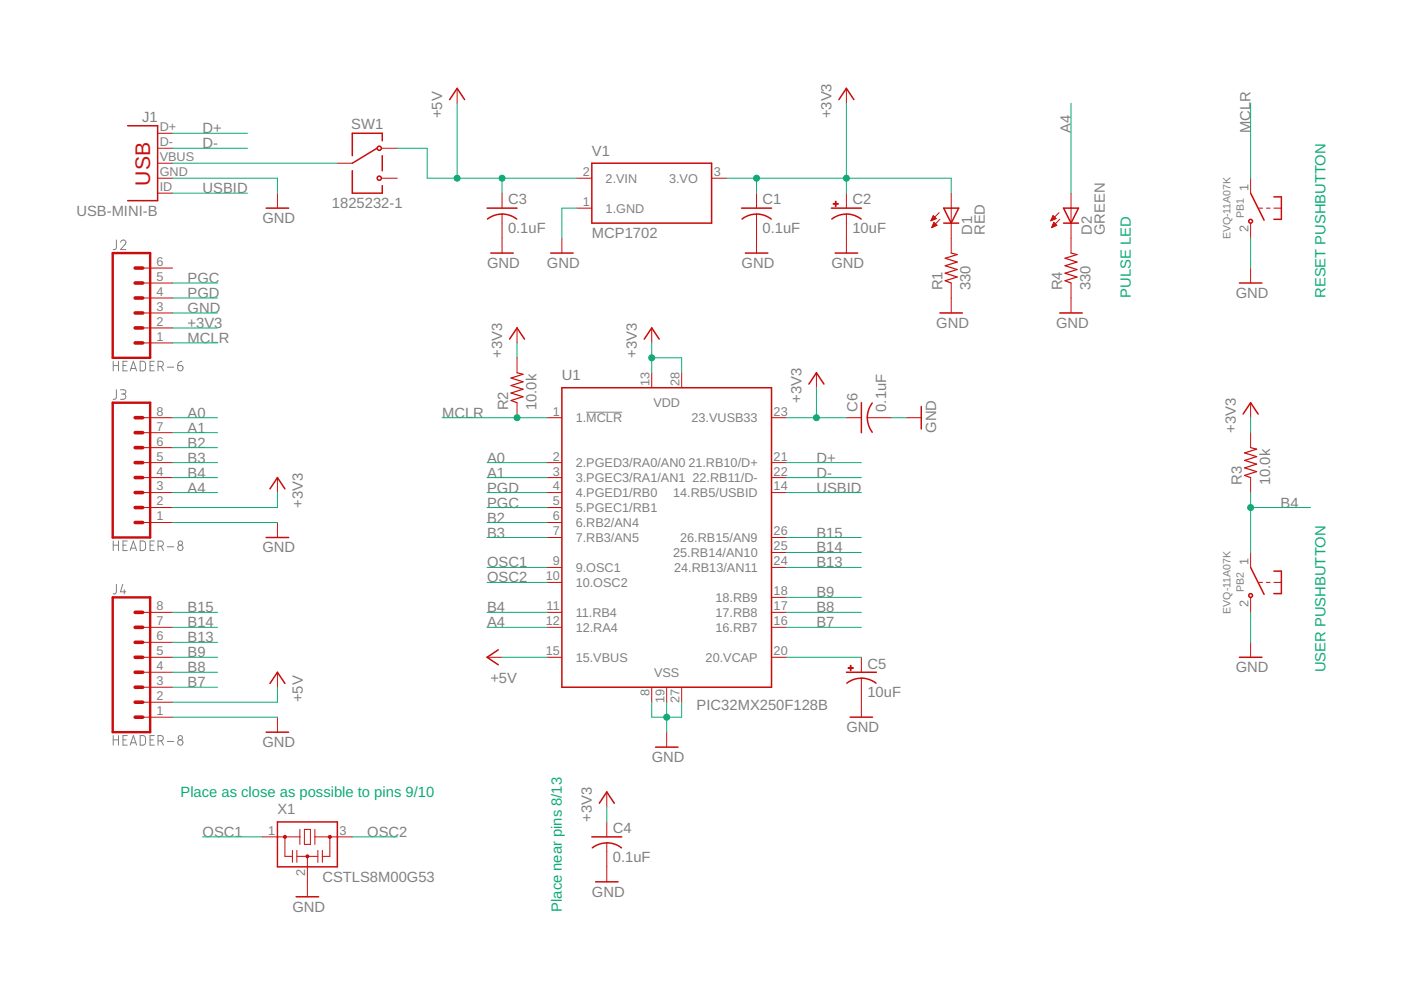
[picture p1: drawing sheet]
<svg xmlns="http://www.w3.org/2000/svg" width="297mm" height="210mm" viewBox="0 0 297 210" stroke-linecap="round" stroke-linejoin="round" font-family="sans-serif">
<g fill="none" stroke="#808080" stroke-width=".21">
<path d="M24.7 50.9l-.1 1.7-.2 .3h-.4M25.5 51.4a.56 .56 0 0 1 .8-.5 .56 .56 0 0 1 .2 .9l-1 1.1h1.2M24 76.6v2M24 77.5h1.1M25.1 76.6v2M26.1 77.5h.7M27 76.6h-.9v2h.9M27.6 78.6l.7-2 .7 2M27.8 78.1h1M29.7 76.6h.8l.3 .4 .1 1.1-.1 .3-.3 .2h-.8zM31.8 77.5h.7M32.7 76.6h-.9v2h.9"/>
<path d="M33.5 77.7h.6a.56 .56 0 0 0 .5-.5 .56 .56 0 0 0-.5-.6h-.6v2M34.2 77.7l.4 .9M35.5 77.9h1.3M37.7 77.5h.7a.56 .56 0 0 1 .4 .6 .56 .56 0 0 1-.6 .5 .56 .56 0 0 1-.5-.5zM38.6 76.6l-.7 .3-.2 .6M24.7 82.6l-.1 1.8-.2 .2-.4 .1M25.5 82.6h.7a.46 .46 0 0 1 .5 .5 .46 .46 0 0 1-.5 .4h-.4M26.1 83.5a.56 .56 0 0 1 .6 .6 .56 .56 0 0 1-.6 .6h-.6M124.3 87.4h7.6M24 114.7v2M24 115.6h1.1M25.1 114.7v2"/>
<path d="M26.1 115.6h.7M27 114.7h-.9v2h.9M27.6 116.7l.7-2 .7 2M27.8 116.2h1M29.7 114.7h.8l.3 .4 .1 1.1-.1 .3-.3 .2h-.8zM31.8 115.6h.7M32.7 114.7h-.9v2h.9M33.5 115.8h.6a.56 .56 0 0 0 .5-.5 .56 .56 0 0 0-.5-.6h-.6v2M34.2 115.8l.4 .9M35.5 115.9h1.3M24.7 123.9l-.1 1.7-.2 .3h-.4M26 123.9l-.5 1.6h1.2"/>
<path d="M26.4 125v.9M24 156v2M24 156.9h1.1M25.1 156v2M26.1 156.9h.7M27 156h-.9v2h.9M27.6 158l.7-2 .7 2M27.8 157.5h1M29.7 156h.8l.3 .4v1.2l-.3 .4h-.8zM31.8 156.9h.7M32.7 156h-.9v2h.9M33.5 157.1h.6a.56 .56 0 0 0 .5-.6 .56 .56 0 0 0-.5-.5h-.6v2"/>
<path d="M34.2 157.1l.4 .9M35.5 157.2h1.3"/>
<circle cx="38.2" cy="116.2" r=".56"/>
<circle cx="38.2" cy="115.1" r=".46"/>
<circle cx="38.2" cy="157.4" r=".57"/>
<circle cx="38.2" cy="156.4" r=".46"/>
</g>
<g fill="none" stroke="#c90d0c" stroke-width=".32">
<path d="M27.1 26.7h6.3v15.8h-6.3M74.7 36.2v4.8h6.3v-1.6M79.9 31.4l-5.2 3.2M81 29.8v-1.5h-6.3v4.7M81 33v3.2M95.3 21.1l1.6-2.4 1.6 2.4M125.5 34.6h25.4v12.7h-25.4zM177.9 21.1l1.6-2.4 1.5 2.4M56.4 44.1h4.8M103.3 44.1h6.3M104.1 53.7h4.7M106.4 45.4l1.7 .3 1.5 .7"/>
<path d="M106.4 45.4l-1.6 .3-1.4 .7M116.8 53.7h4.7M157.2 44.1h6.4M158 53.7h4.8M160.4 45.4l1.7 .3 1.4 .7M160.4 45.4l-1.6 .3-1.5 .7M176.3 44.1h6.3M177.1 53.7h4.7M179.5 45.4l1.6 .3 1.5 .7M179.5 45.4l-1.7 .3-1.4 .7M200.1 44.1h3.2l-1.6 3.2zM200.1 47.3h3.2"/>
<path d="M225.5 44.1h3.2l-1.6 3.2zM225.5 47.3h3.2M265.2 41l2.8 5.7M270.1 41.7h1.6v4.8h-1.6M108 71.9l1.6-2.4 1.6 2.4M136.6 71.9l1.6-2.4 1.6 2.4M199.3 66.4h4.7M224.7 66.4h4.7M262.8 60h4.7M119.1 82.2h44.5v63.5h-44.5zM171.5 81.4l1.6-2.4 1.6 2.4M182.6 85.4v6.3"/>
<path d="M184.9 85.4a5.1 5.1 0 0 0 0 6.3M195.3 86.2v4.8M263.6 87.8l1.6-2.4 1.5 2.4M56.4 114h4.8M57.2 103.7l1.6-2.4 1.6 2.4M105.6 137.8l-2.3 1.6 2.3 1.5M262.8 139.4h4.7M265.2 120.3l2.8 5.7M270.1 121.1h1.6v4.8h-1.6M56.4 155.2h4.8M57.2 144.9l1.6-2.4 1.6 2.4M139 158.4h4.7"/>
<path d="M179.5 142.5h6.3M179.5 144.8a5.1 5.1 0 0 1 6.2 0M180.3 152.1h4.7M58.8 174.3h12.7v9.5h-12.7zM125.5 177.4h6.3M127.1 170.3l1.6-2.4 1.5 2.4M128.7 178.7l1.6 .3 1.5 .8M128.7 178.7l-1.7 .3-1.4 .8M62.8 190.1h4.7M126.3 187h4.7"/>
<circle cx="80.4" cy="37.8" r=".44"/>
<circle cx="80.4" cy="31.4" r=".44"/>
<circle cx="265.2" cy="46.9" r=".4"/>
<circle cx="265.2" cy="126.3" r=".4"/>
</g>
<g fill="none" stroke="#c90d0c" stroke-width=".21">
<path d="M96.9 18.7v3.2M179.5 18.7v3.2M33.4 28.3h3.2M33.4 31.4h3.2M33.4 37.8h3.2M33.4 34.6h3.2M71.5 34.6h3.2M81 31.4h3.2M81 37.8h3.2M122.3 37.8h3.2M150.9 37.8h3.2M265.2 37.8v3.2"/>
<path d="M30.2 56.8h6.4M33.4 41h3.2M58.8 41v3.1M106.4 41v3.1M106.4 45.4v8.3M119.1 50.5v3.2M122.3 44.1h3.2M160.4 41v3.1M160.4 45.4v8.3M179.5 41v3.1M179.5 45.4v8.3M197.4 46.7h.3"/>
<path d="M197.5 46.5h.6M197.6 46.4h.9M197.6 48.1h.3M197.7 46.2h.7M197.7 47.9h.6M197.7 46h.5M197.7 47.8h.9M197.8 45.9h.2M197.8 47.6h.7M197.9 47.5h.5M198 47.3h.2M198 47.2h.1"/>
<path d="M198 47.1l.6 .7-1.1 .5zM198.5 46.4l-.6-.7-.5 1.1M198.5 46.4l-1.1 .4M199.1 45.1l-1.7 1.7M199.3 46.5l-1.8 1.8M201.7 41v12.7M222.8 46.7h.3M222.9 46.5h.6M223 46.4h.9M223 48.1h.3M223.1 46.2h.7M223.1 47.9h.6"/>
<path d="M223.1 46h.5M223.1 47.8h.9M223.2 45.9h.2M223.2 47.6h.7M223.3 47.5h.5M223.4 47.3h.2M223.4 47.1l.6 .7-1.1 .5zM223.4 47.2h.1M223.9 46.4l-.6-.7-.5 1.1M223.9 46.4l-1.1 .4M224.5 45.1l-1.7 1.7M224.7 46.5l-1.8 1.8"/>
<path d="M227.1 41v12.7M265.2 47.3v3.2M265.2 56.8v3.2M266.9 44.1h.8M268.5 44.1h.8M270.1 44.1h1.6M30.2 72.7h6.4M30.2 69.5h6.4M30.2 66.4h6.4M30.2 63.2h6.4M30.2 60h6.4M109.6 69.5v3.2"/>
<path d="M109.6 75.9v3.1M138.2 69.5v3.2M138.2 79v3.2M144.5 79v3.2M173.1 79v3.2M201.7 60v6.4M227.1 60v6.4M30.2 88.6h6.4M30.2 98.1h6.4M30.2 94.9h6.4M30.2 91.7h6.4M109.6 85.4v3.2"/>
<path d="M116 88.6h3.1M116 98.1h3.1M163.6 88.6h3.2M163.6 98.1h3.2M179.5 88.6h3.1M183.9 88.6h5.1M192.2 88.6h3.1M265.2 85.4v3.2M265.2 91.7v3.2M30.2 101.3h6.4M30.2 104.4h6.4M30.2 107.6h6.4"/>
<path d="M30.2 110.8h6.4M58.8 101.3v3.1M58.8 110.8v3.2M116 101.3h3.1M116 104.4h3.1M116 107.6h3.1M116 110.8h3.1M116 114h3.1M163.6 101.3h3.2M163.6 104.4h3.2M163.6 114h3.2M163.6 117.1h3.2"/>
<path d="M265.2 101.3v3.1M265.2 117.1v3.2M30.2 129.8h6.4M30.2 133h6.4M30.2 139.4h6.4M30.2 136.2h6.4M103.3 139.4h3.1M116 120.3h3.1M116 123.5h3.1M116 129.8h3.1M116 133h3.1M116 139.4h3.1"/>
<path d="M163.6 120.3h3.2M163.6 129.8h3.2M163.6 133h3.2M163.6 139.4h3.2M163.6 126.7h3.2M182.6 139.4v3.1M265.2 126.7v3.1M265.2 136.2v3.2M266.9 123.5h.8M268.5 123.5h.8M270.1 123.5h1.6M30.2 152.1h6.4"/>
<path d="M30.2 148.9h6.4M30.2 145.7h6.4M30.2 142.5h6.4M58.8 142.5v3.2M58.8 152.1v3.1M138.2 145.7v3.2M141.4 145.7v3.2M141.4 155.2v3.2M144.5 145.7v3.2M182.6 143.8v8.3M55.6 177.4h8M60.4 177.4v4.2h1.6"/>
<path d="M63.6 175.9v3.1M64.5 175.9h1.3v3.1h-1.3zM66.8 177.4h7.9M66.8 175.9v3.1M69.9 177.4v4.2h-1.6M128.7 167.9v3.2M128.7 174.3v3.1M128.7 178.7v8.3M62 180.3v2.5M62.9 181.6h4.5M62.9 180.3v2.5M65.2 181.6v8.5"/>
<path d="M67.4 180.3v2.5M68.3 180.3v2.5"/>
</g>
<g fill="#c90d0c" stroke="#c90d0c" stroke-width=".21">
<circle cx="60.4" cy="177.4" r=".32"/>
<circle cx="69.9" cy="177.4" r=".32"/>
<circle cx="65.2" cy="181.6" r=".32"/>
</g>
<path d="M201.7 53.7l1.2 .3-2.5 .8 2.5 .8-2.5 .7 2.5 .8-2.5 .8 2.5 .8-2.5 .8 1.3 .5M227.1 53.7l1.2 .3-2.5 .8 2.5 .8-2.5 .7 2.5 .8-2.5 .8 2.5 .8-2.5 .8 1.3 .5M109.6 79l1.3 .4-2.5 .8 2.5 .7-2.5 .8 2.5 .8-2.5 .8 2.5 .8-2.5 .8 1.2 .5M265.2 94.9l1.2 .3-2.5 .8 2.5 .8-2.5 .8 2.5 .8-2.5 .8 2.5 .8-2.5 .8 1.3 .5" fill="none" stroke="#c90d0c" stroke-width=".25"/>
<g fill="#c90d0c" stroke="#c90d0c" stroke-width=".21">
<path d="M176.6 43.1h1.1v.2h-1.1z"/>
<path d="M177.1 42.7h.2v1.1h-.2z"/>
<path d="M179.8 141.5h1.1v.2h-1.1z"/>
<path d="M180.3 141.1h.1v1.1h-.1z"/>
</g>
<path d="M23.9 53.7h7.9v22.2h-7.9zM23.9 85.4h7.9v28.6h-7.9zM23.9 126.7h7.9v28.5h-7.9z" fill="none" stroke="#c90d0c" stroke-width=".51"/>
<g fill="none" stroke="#c90d0c" stroke-width=".76">
<path d="M28.7 56.8h1.5M28.7 66.4h1.5M28.7 69.5h1.5M28.7 72.7h1.5M28.7 60h1.5M28.7 63.2h1.5M28.7 98.1h1.5M28.7 94.9h1.5M28.7 91.7h1.5M28.7 88.6h1.5M28.7 104.4h1.5M28.7 107.6h1.5"/>
<path d="M28.7 110.8h1.5M28.7 101.3h1.5M28.7 139.4h1.5M28.7 136.2h1.5M28.7 133h1.5M28.7 129.8h1.5M28.7 145.7h1.5M28.7 148.9h1.5M28.7 152.1h1.5M28.7 142.5h1.5"/>
</g>
<g fill="none" stroke="#0dab76" stroke-width=".21">
<path d="M36.6 37.8h22.2v3.2M36.6 28.3h15.9M36.6 31.4h15.9M36.6 34.6h34.9M84.2 31.4h6.4v6.4h31.7M96.9 21.9v15.9M106.4 37.8v3.2M154.1 37.8h47.6v3.2M160.4 37.8v3.2M179.5 21.9v19.1M227.1 21.9v19.1M265.2 21.9v15.9"/>
<path d="M36.6 41h15.9M122.3 44.1h-3.2v6.4M265.2 50.5v6.3M36.6 66.4h9.5M36.6 69.5h9.5M36.6 72.7h9.5M36.6 60h9.5M36.6 63.2h9.5M109.6 72.7v3.2M138.2 72.7v6.3M138.2 75.9h6.3v3.1M36.6 88.6h9.5"/>
<path d="M36.6 98.1h9.5M36.6 91.7h9.5M36.6 94.9h9.5M93.7 88.6h22.3M103.3 98.1h12.7M166.8 88.6h12.7M166.8 98.1h15.8M173.1 82.2v6.4M189 88.6h3.2M265.2 88.6v3.1M36.6 110.8h22.2M36.6 101.3h9.5"/>
<path d="M36.6 104.4h9.5M58.8 104.4v3.2h-22.2M103.3 110.8h12.7M103.3 107.6h12.7M103.3 101.3h12.7M103.3 104.4h12.7M103.3 114h12.7M166.8 101.3h15.8M166.8 104.4h15.8M166.8 114h15.8M166.8 117.1h15.8M265.2 104.4v12.7"/>
<path d="M265.2 107.6h12.7M36.6 139.4h9.5M36.6 129.8h9.5M36.6 133h9.5M36.6 136.2h9.5M103.3 120.3h12.7M103.3 123.5h12.7M103.3 129.8h12.7M103.3 133h12.7M106.4 139.4h9.6M166.8 120.3h15.8M166.8 139.4h15.8"/>
<path d="M166.8 129.8h15.8M166.8 133h15.8M166.8 126.7h15.8M265.2 129.8v6.4M36.6 152.1h22.2M36.6 145.7h9.5M36.6 142.5h9.5M58.8 145.7v3.2h-22.2M138.2 148.9v3.2h6.3v-3.2M141.4 148.9v6.3M42.9 177.4h12.7M74.7 177.4h9.5"/>
<path d="M128.7 171.1v3.2"/>
</g>
<g fill="#0dab76" stroke="#0dab76" stroke-width=".21">
<circle cx="141.4" cy="152.1" r=".64"/>
<circle cx="138.2" cy="75.9" r=".64"/>
<circle cx="160.4" cy="37.8" r=".64"/>
<circle cx="179.5" cy="37.8" r=".64"/>
<circle cx="173.1" cy="88.6" r=".64"/>
<circle cx="109.6" cy="88.6" r=".64"/>
<circle cx="106.4" cy="37.8" r=".64"/>
<circle cx="96.9" cy="37.8" r=".64"/>
<circle cx="265.2" cy="107.6" r=".64"/>
</g>
<text font-size="4.5" fill="#c90d0c" x="31.8" y="39.4" transform="rotate(-90 31.8 39.4)">USB</text>
<g font-size="3.1" fill="#808080">
<text x="30.1" y="25.9">J1</text>
<text x="42.9" y="28.3">D+</text>
<text x="74.5" y="27.3">SW1</text>
<text x="93.7" y="25.1" transform="rotate(-90 93.7 25.1)">+5V</text>
<text x="176.3" y="25.1" transform="rotate(-90 176.3 25.1)">+3V3</text>
<text x="227.1" y="28.3" transform="rotate(-90 227.1 28.3)">A4</text>
<text x="265.2" y="28.3" transform="rotate(-90 265.2 28.3)">MCLR</text>
<text x="42.9" y="31.4">D-</text>
<text x="125.5" y="33">V1</text>
<text x="42.9" y="41">USBID</text>
<text x="16.2" y="45.7">USB-MINI-B</text>
<text x="55.6" y="47.3">GND</text>
<text x="70.4" y="44.1">1825232-1</text>
<text x="107.7" y="43.3">C3</text>
<text x="161.7" y="43.3">C1</text>
<text x="180.7" y="43.3">C2</text>
<text x="107.7" y="49.4">0.1uF</text>
<text x="125.5" y="50.5">MCP1702</text>
<text x="161.7" y="49.4">0.1uF</text>
<text x="180.7" y="49.4">10uF</text>
<text x="206.1" y="49.8" transform="rotate(-90 206.1 49.8)">D1</text>
<text x="208.8" y="49.8" transform="rotate(-90 208.8 49.8)">RED</text>
<text x="231.5" y="49.8" transform="rotate(-90 231.5 49.8)">D2</text>
<text x="234.2" y="49.8" transform="rotate(-90 234.2 49.8)">GREEN</text>
<text x="103.3" y="56.8">GND</text>
<text x="116" y="56.8">GND</text>
<text x="157.2" y="56.8">GND</text>
<text x="176.3" y="56.8">GND</text>
<text x="39.8" y="60">PGC</text>
<text x="39.8" y="63.2">PGD</text>
<text x="199.8" y="61.6" transform="rotate(-90 199.8 61.6)">R1</text>
<text x="205.8" y="61.6" transform="rotate(-90 205.8 61.6)">330</text>
<text x="225.2" y="61.6" transform="rotate(-90 225.2 61.6)">R4</text>
<text x="231.2" y="61.6" transform="rotate(-90 231.2 61.6)">330</text>
<text x="262" y="63.2">GND</text>
<text x="39.8" y="66.3">GND</text>
<text x="39.8" y="69.5">+3V3</text>
<text x="198.5" y="69.5">GND</text>
<text x="223.9" y="69.5">GND</text>
<text x="39.8" y="72.7">MCLR</text>
<text x="106.4" y="75.9" transform="rotate(-90 106.4 75.9)">+3V3</text>
<text x="135" y="75.9" transform="rotate(-90 135 75.9)">+3V3</text>
<text x="119.1" y="80.6">U1</text>
<text x="39.8" y="88.6">A0</text>
<text x="93.7" y="88.6">MCLR</text>
<text x="107.7" y="87" transform="rotate(-90 107.7 87)">R2</text>
<text x="113.7" y="87" transform="rotate(-90 113.7 87)">10.0k</text>
<text x="169.9" y="85.4" transform="rotate(-90 169.9 85.4)">+3V3</text>
<text x="181.8" y="87.3" transform="rotate(-90 181.8 87.3)">C6</text>
<text x="187.9" y="87.3" transform="rotate(-90 187.9 87.3)">0.1uF</text>
<text x="39.8" y="91.7">A1</text>
<text x="39.8" y="94.9">B2</text>
<text x="198.5" y="91.7" transform="rotate(-90 198.5 91.7)">GND</text>
<text x="262" y="91.7" transform="rotate(-90 262 91.7)">+3V3</text>
<text x="39.8" y="98.1">B3</text>
<text x="39.8" y="101.3">B4</text>
<text x="103.3" y="98.1">A0</text>
<text x="103.3" y="101.3">A1</text>
<text x="173.1" y="98.1">D+</text>
<text x="173.1" y="101.3">D-</text>
<text x="39.8" y="104.4">A4</text>
<text x="64.2" y="107.6" transform="rotate(-90 64.2 107.6)">+3V3</text>
<text x="103.3" y="107.6">PGC</text>
<text x="103.3" y="104.4">PGD</text>
<text x="173.1" y="104.4">USBID</text>
<text x="263.3" y="102.9" transform="rotate(-90 263.3 102.9)">R3</text>
<text x="269.3" y="102.9" transform="rotate(-90 269.3 102.9)">10.0k</text>
<text x="271.5" y="107.6">B4</text>
<text x="103.3" y="110.8">B2</text>
<text x="103.3" y="114">B3</text>
<text x="173.1" y="114">B15</text>
<text x="55.6" y="117.1">GND</text>
<text x="173.1" y="117.1">B14</text>
<text x="103.3" y="120.3">OSC1</text>
<text x="103.3" y="123.5">OSC2</text>
<text x="173.1" y="120.3">B13</text>
<text x="39.8" y="129.8">B15</text>
<text x="103.3" y="129.8">B4</text>
<text x="173.1" y="129.8">B8</text>
<text x="173.1" y="126.7">B9</text>
<text x="39.8" y="136.2">B13</text>
<text x="39.8" y="133">B14</text>
<text x="103.3" y="133">A4</text>
<text x="173.1" y="133">B7</text>
<text x="39.8" y="142.5">B8</text>
<text x="39.8" y="139.4">B9</text>
<text x="183.9" y="141.7">C5</text>
<text x="262" y="142.5">GND</text>
<text x="39.8" y="145.7">B7</text>
<text x="64.2" y="148.9" transform="rotate(-90 64.2 148.9)">+5V</text>
<text x="104" y="144.8">+5V</text>
<text x="183.9" y="147.8">10uF</text>
<text x="147.7" y="150.5">PIC32MX250F128B</text>
<text x="179.5" y="155.2">GND</text>
<text x="55.6" y="158.4">GND</text>
<text x="138.2" y="161.6">GND</text>
<text x="58.8" y="172.7">X1</text>
<text x="42.9" y="177.4">OSC1</text>
<text x="77.9" y="177.4">OSC2</text>
<text x="125.5" y="174.3" transform="rotate(-90 125.5 174.3)">+3V3</text>
<text x="129.9" y="176.7">C4</text>
<text x="129.9" y="182.7">0.1uF</text>
<text x="68.3" y="187">CSTLS8M00G53</text>
<text x="125.5" y="190.1">GND</text>
<text x="62" y="193.3">GND</text>
</g>
<g font-size="3.1" fill="#0dab76">
<text x="239.8" y="63.2" transform="rotate(-90 239.8 63.2)">PULSE LED</text>
<text x="281" y="63.2" transform="rotate(-90 281 63.2)">RESET PUSHBUTTON</text>
<text x="281" y="142.5" transform="rotate(-90 281 142.5)">USER PUSHBUTTON</text>
<text x="38.3" y="169">Place as close as possible to pins 9/10</text>
<text x="119.1" y="193.3" transform="rotate(-90 119.1 193.3)">Place near pins 8/13</text>
</g>
<g font-size="2.7" fill="#808080">
<text x="33.9" y="27.8">D+</text>
<text x="33.9" y="31">D-</text>
<text x="33.9" y="34.2">VBUS</text>
<text x="33.9" y="37.3">GND</text>
<text x="33.9" y="40.5">ID</text>
<text x="123.5" y="37.3">2</text>
<text x="128.4" y="38.7">2.VIN</text>
<text x="141.8" y="38.7">3.VO</text>
<text x="151.3" y="37.3">3</text>
<text x="264.7" y="40.5" transform="rotate(-90 264.7 40.5)">1</text>
<text x="123.5" y="43.7">1</text>
<text x="128.4" y="45.1">1.GND</text>
<text x="264.7" y="49.3" transform="rotate(-90 264.7 49.3)">2</text>
<text x="33.2" y="59.6">5</text>
<text x="33.2" y="56.4">6</text>
<text x="33.2" y="65.9">3</text>
<text x="33.2" y="62.7">4</text>
<text x="33.2" y="69.1">2</text>
<text x="33.2" y="72.3">1</text>
<text x="137.7" y="81.8" transform="rotate(-90 137.7 81.8)">13</text>
<text x="144.1" y="81.8" transform="rotate(-90 144.1 81.8)">28</text>
<text x="33.2" y="88.1">8</text>
<text x="117.2" y="88.1">1</text>
<text x="122.1" y="89.5">1.MCLR</text>
<text x="138.5" y="86.3">VDD</text>
<text x="146.6" y="89.5">23.VUSB33</text>
<text x="164" y="88.1">23</text>
<text x="33.2" y="94.5">6</text>
<text x="33.2" y="91.3">7</text>
<text x="33.2" y="100.8">4</text>
<text x="33.2" y="97.6">5</text>
<text x="117.2" y="97.6">2</text>
<text x="117.2" y="100.8">3</text>
<text x="122.1" y="99">2.PGED3/RA0/AN0</text>
<text x="145.9" y="99">21.RB10/D+</text>
<text x="164" y="100.8">22</text>
<text x="164" y="97.6">21</text>
<text x="33.2" y="107.2">2</text>
<text x="33.2" y="104">3</text>
<text x="117.2" y="104">4</text>
<text x="117.2" y="107.2">5</text>
<text x="122.1" y="102.2">3.PGEC3/RA1/AN1</text>
<text x="122.1" y="105.4">4.PGED1/RB0</text>
<text x="142.7" y="105.4">14.RB5/USBID</text>
<text x="146.8" y="102.2">22.RB11/D-</text>
<text x="164" y="104">14</text>
<text x="33.2" y="110.3">1</text>
<text x="117.2" y="110.3">6</text>
<text x="117.2" y="113.5">7</text>
<text x="122.1" y="108.6">5.PGEC1/RB1</text>
<text x="122.1" y="111.7">6.RB2/AN4</text>
<text x="164" y="113.5">26</text>
<text x="117.2" y="119.9">9</text>
<text x="122.1" y="114.9">7.RB3/AN5</text>
<text x="142.7" y="118.1">25.RB14/AN10</text>
<text x="144.2" y="114.9">26.RB15/AN9</text>
<text x="164" y="116.7">25</text>
<text x="164" y="119.9">24</text>
<text x="264.7" y="119.9" transform="rotate(-90 264.7 119.9)">1</text>
<text x="115.7" y="123">10</text>
<text x="122.1" y="121.3">9.OSC1</text>
<text x="122.1" y="124.4">10.OSC2</text>
<text x="142.9" y="121.3">24.RB13/AN11</text>
<text x="33.2" y="129.4">8</text>
<text x="115.9" y="129.4">11</text>
<text x="122.1" y="130.8">11.RB4</text>
<text x="151.7" y="127.6">18.RB9</text>
<text x="151.7" y="130.8">17.RB8</text>
<text x="164" y="126.2">18</text>
<text x="164" y="129.4">17</text>
<text x="264.7" y="128.6" transform="rotate(-90 264.7 128.6)">2</text>
<text x="33.2" y="135.7">6</text>
<text x="33.2" y="132.6">7</text>
<text x="115.7" y="132.6">12</text>
<text x="122.1" y="134">12.RA4</text>
<text x="151.7" y="134">16.RB7</text>
<text x="164" y="132.6">16</text>
<text x="33.2" y="142.1">4</text>
<text x="33.2" y="138.9">5</text>
<text x="115.7" y="138.9">15</text>
<text x="122.1" y="140.3">15.VBUS</text>
<text x="138.7" y="143.5">VSS</text>
<text x="149.6" y="140.3">20.VCAP</text>
<text x="164" y="138.9">20</text>
<text x="33.2" y="148.4">2</text>
<text x="33.2" y="145.3">3</text>
<text x="137.7" y="147.7" transform="rotate(-90 137.7 147.7)">8</text>
<text x="140.9" y="149.1" transform="rotate(-90 140.9 149.1)">19</text>
<text x="144.1" y="149.1" transform="rotate(-90 144.1 149.1)">27</text>
<text x="33.2" y="151.6">1</text>
<text x="56.9" y="177">1</text>
<text x="72" y="177">3</text>
<text x="64.7" y="185.7" transform="rotate(-90 64.7 185.7)">2</text>
</g>
<g font-size="2.2" fill="#808080">
<text x="263.7" y="46.2" transform="rotate(-90 263.7 46.2)">PB1</text>
<text x="260.9" y="50.8" transform="rotate(-90 260.9 50.8)">EVQ-11A07K</text>
<text x="263.7" y="125.6" transform="rotate(-90 263.7 125.6)">PB2</text>
<text x="260.9" y="130.1" transform="rotate(-90 260.9 130.1)">EVQ-11A07K</text>
</g>
</svg>
